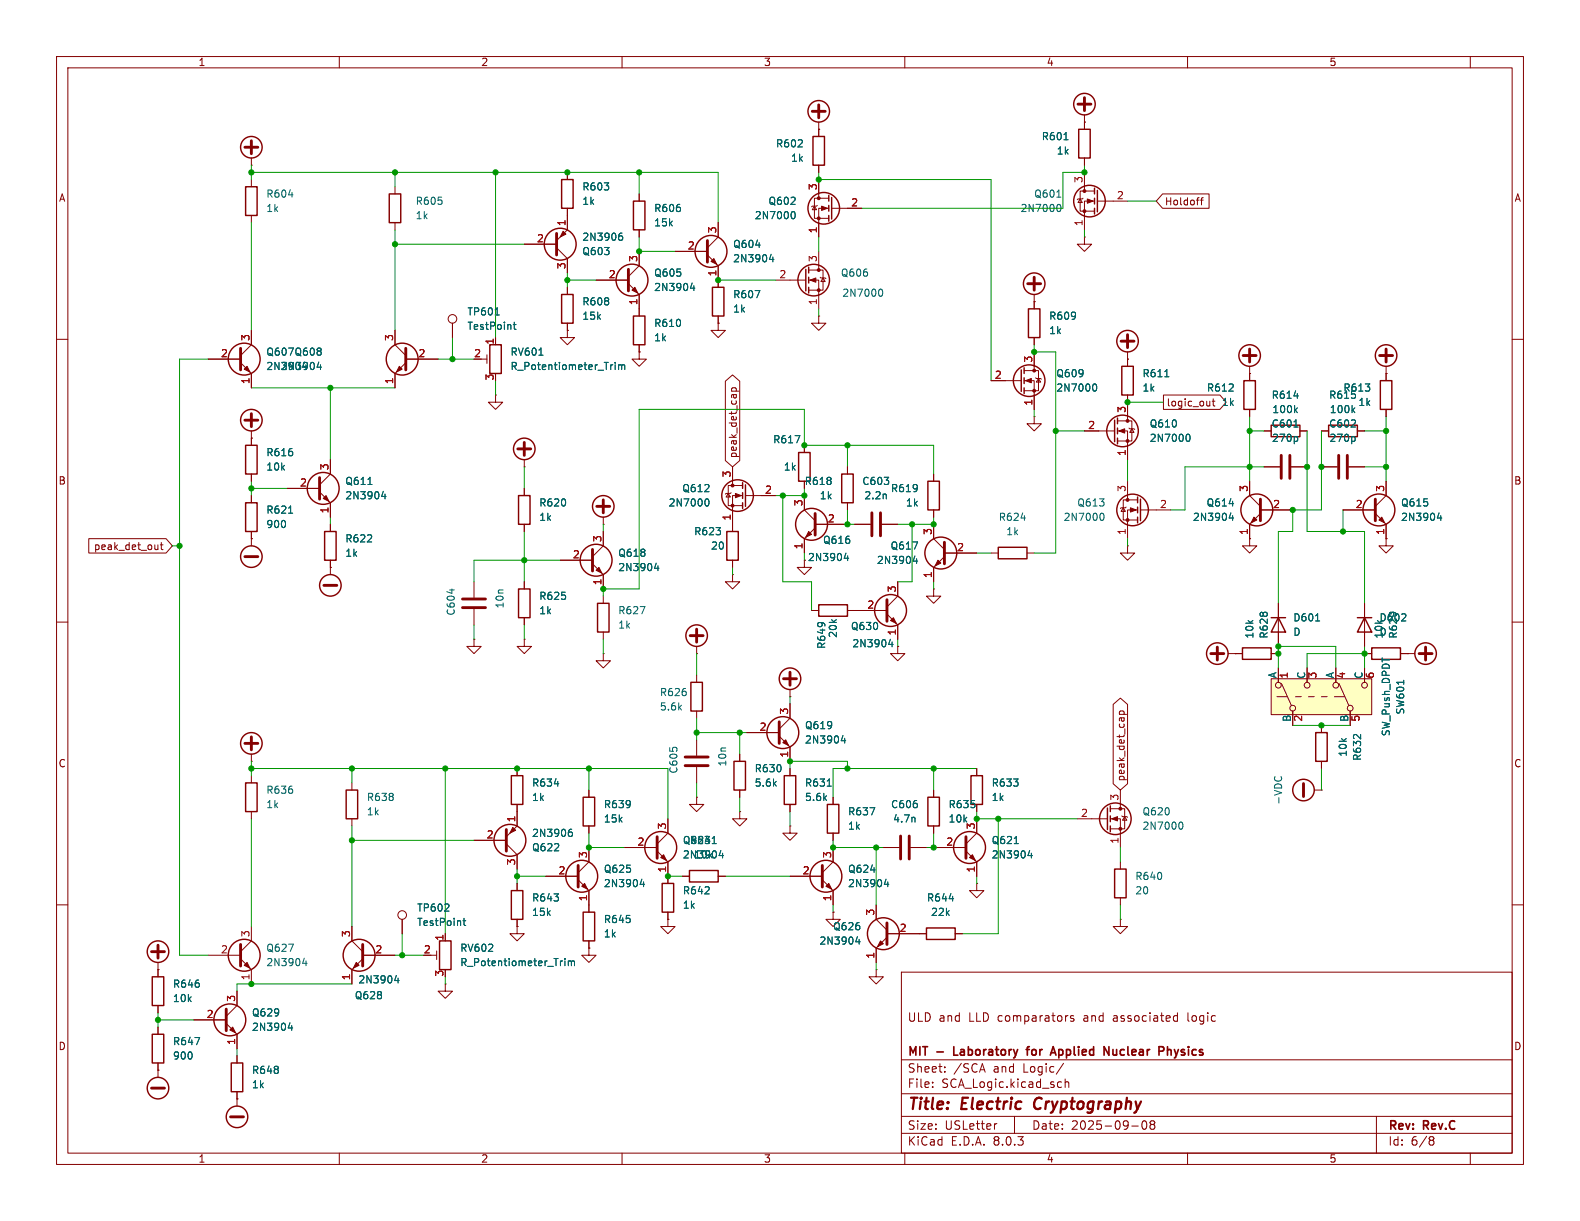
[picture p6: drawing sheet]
<svg xmlns="http://www.w3.org/2000/svg" width="279mm" height="216mm" viewBox="0 0 279 216" stroke-linecap="round" stroke-linejoin="round" font-family="sans-serif">
<g fill="none" stroke="#840000" stroke-width=".18">
<path d="M10 10h259.4v195.9h-259.4zM12 12h255.4v191.9h-255.4zM60 10v2M110 10v2M160 10v2M210 10v2M260 10v2M44.4 29.2h.1M44.4 27.9v1.3M44.4 31.8v1.2M44.4 38.1v1.3M69.8 33v1.3"/>
<path d="M69.8 39.4v1.2M144 36.4l.4 .7h-.8zM144.5 36.3l-.1 .1h-.8l-.1 .2M144.8 22.9h.1M144.8 21.6v2.5M144.8 29.2v1.3M144.8 31.8v3.3M146.6 36.8h-1.8v5.1M146.6 35.1h-2.6v3.5h2.6M147.1 36.8h5.3M191 35.2l.4 .6h-.8zM191.5 35.1l-.1 .1h-.8l-.1 .1"/>
<path d="M191.8 21.6h.1M191.8 20.3v2.6M191.8 27.9v1.3M191.8 30.5v3.3M193.5 35.6h-1.7v5M193.5 33.8h-2.5v3.5h2.5M194.1 35.6h5.3M10 60h2M44.4 58.4v2.6l-1.9 1.9M69.8 58.4v2.6l2 1.9M137.2 49.5h5.3M143 49.5h1.8v5.1"/>
<path d="M143 47.8h2.5v3.5h-2.5M144.8 44.5v3.3M145 49l.2 .1h.7l.1 .2M145.5 49.1l.4 .7h-.7zM182.9 53.3h.1M182.9 52.1v2.5M182.9 59.7v1.3M191.8 41.9v1.3h-1.3l1.3 1.3 1.2-1.3h-1.2M191.8 41.9h.1M267.4 60h2M36.8 63.5h5.7M42.5 64.1l1.9 1.9v2.6"/>
<path d="M44.4 77.5h.1M44.4 76.2v2.5M71.8 64.1l-2 1.9v2.6M71.8 63.5h5.7M113 62.2v1.3h1.3l-1.3 1.3-1.2-1.3h1.2M113 62.2h.1M142.2 78.7v1.3M175.3 67.3h5.3M181.1 67.3h1.8v5.1M181.1 65.5h2.5v3.6h-2.5M182.9 73.7v1.2h1.2l-1.2 1.3-1.3-1.3h1.3M182.9 73.7h.1"/>
<path d="M182.9 62.2v3.3M183.1 66.8l.2 .1h.7l.1 .2M183.6 66.9l.4 .7h-.7zM191.8 76.2h5.3M197.6 76.2h1.8v5.1M197.6 74.4h2.6v3.6h-2.6M199.4 63.5h.1M199.4 62.2v2.6M199.4 69.9v4.5M199.6 75.7l.2 .1h.7l.2 .1M200.2 75.8l.3 .7h-.7zM221 66h.1"/>
<path d="M221 64.8v2.5M221 72.4v1.3M223.5 76.2h1.3M229.9 76.2h1.2M233.7 76.2h1.2M240 76.2h1.3M245.1 66h.1M245.1 64.8v2.5M245.1 72.4v1.3M44.4 83.8v1.3M44.4 87.6v1.3M44.4 94v1.3"/>
<path d="M50.8 86.4h5.7M56.5 87l1.9 1.9v2.5M58.4 81.3v2.5l-1.9 1.9M92.7 86.4v1.2M92.7 92.7v1.3M99.1 99.1h5.7M104.8 99.7l1.9 1.9v2.5M106.7 92.7h.1M106.7 91.4v1.3M106.7 94v2.5l-1.9 1.9M128.8 87.2l.4 .7h-.8zM129.3 87.1l-.1 .1h-.8l-.1 .2"/>
<path d="M129.5 82.6v3.3M129.5 99.1v1.2M131.3 87.6h-1.8v6.4M131.3 85.9h-2.5v3.5h2.5M131.8 87.6h5.4M142.2 99.1v1.2h-1.2l1.2 1.3 1.3-1.3h-1.3M142.2 87.6v2.6l1.9 1.9M144.1 93.3l-1.9 2v2.5M144.1 92.7h5.8M149.9 82.6v1.2M149.9 88.9v1.3M151.1 92.7h2.8"/>
<path d="M156 92.7h2.7M165.1 83.8v1.3M165.1 90.2v1.2M165.1 92.7v2.6l1.9 1.9M167 98.4l-1.9 1.9v2.6M167 97.8h5.7M175.3 97.8h1.2M181.6 97.8h1.3M198.6 89.8l.4 .6h-.8zM199.1 89.7l-.1 .1h-.8l-.1 .1M199.4 96.5v1.3h1.3l-1.3 1.3-1.3-1.3h1.3M199.4 96.5h.1"/>
<path d="M199.4 85.1v3.3M201.2 90.2h-1.8v5.1M201.2 88.4h-2.6v3.5h2.6M201.7 90.2h5.3M221 95.3v1.2h1.2l-1.2 1.3-1.3-1.3h1.3M221 95.3h.1M221 85.1v2.5l1.9 1.9M222.9 90.8l-1.9 1.9v2.6M222.9 90.2h5.7M223.5 82.6h2.8M228.3 82.6h2.8M233.7 82.6h2.8"/>
<path d="M237.5 90.2h5.7M238.5 82.6h2.8M243.2 90.8l1.9 1.9v2.6M245.1 95.3v1.2h1.3l-1.3 1.3-1.3-1.3h1.3M245.1 95.3h.1M245.1 85.1v2.5l-1.9 1.9M10 110h2M92.7 113v1.3h1.3l-1.3 1.3-1.3-1.3h1.3M92.7 113h.1M92.7 102.9v1.2M92.7 109.2v1.3M106.7 115.6v1.2h1.2l-1.2 1.3-1.3-1.3h1.3"/>
<path d="M106.7 115.6h.1M106.7 105.4v1.3M106.7 111.8v1.2M123.2 115.6h.1M123.2 114.3v1.3M123.2 119.4v1.3M129.5 101.6v1.3h-1.2l1.2 1.2 1.3-1.2h-1.3M129.5 101.6h.1M143.5 108h1.3M149.9 108h6.9M156.8 108.6l1.9 1.9v2.5M158.7 114.3v1.3h-1.2l1.2 1.2 1.3-1.2h-1.3"/>
<path d="M158.7 114.3h.1M158.7 102.9v2.5l-1.9 1.9M165.1 104.1v1.3h-1.3l1.3 1.3 1.3-1.3h-1.3M165.1 104.1h.1M241.3 106.7v7.6M241.3 115.6h1.3M247.6 115.6h2.6M248.9 115.6h.1M267.4 110h2M91.4 135.9v1.3M104.1 139.7v1.3M123.2 125.7v1.3"/>
<path d="M123.2 130.8v2.8M123.2 135.6v2.8M132.1 129.5h5.7M137.8 130.2l1.9 1.9v2.5M139.7 123.2h.1M139.7 121.9v1.3M139.7 124.5v2.5l-1.9 1.9M165.1 139.7v1.3M172.7 135.9v1.3M198.1 139.7v3.3M232.4 139.7h1.3M233.7 139.7h.1"/>
<path d="M233.7 128.3v1.2M233.7 134.6v1.3M10 160h2M83.8 148.6h5.7M89.5 149.2l1.9 1.9v2.6M91.4 142.2v3.9l-1.9 1.9M104.1 146.1v1.2M110.5 149.9h5.7M116.2 150.5l1.9 1.9v3.8M118.1 144.8v2.5l-1.9 1.9M120.6 154.9h1.3M123.2 141v1.2h1.3l-1.3 1.3-1.3-1.3h1.3"/>
<path d="M123.2 141h.1M127 154.9h1.3M139.7 154.9h5.7M145.4 155.6l1.9 1.9v2.5M147.3 149.9v2.5l-1.9 1.9M147.3 141v1.2M147.3 147.3v1.3M156.2 149.9h2.8M161 149.9h2.8M165.1 146.1v1.2M165.1 149.9h5.7M170.8 150.5l1.9 1.9v2.5"/>
<path d="M172.7 156.2v1.3h1.3l-1.3 1.3-1.3-1.3h1.3M172.7 156.2h.1M172.7 144.8v2.5l-1.9 1.9M172.7 142.2v1.3M190.5 144.8h5.3M196.3 144.8h1.8v5.1M196.3 143h2.6v3.6h-2.6M198.1 152.4v1.3M198.1 158.8v1.2M198.4 144.3l.1 .1h.8l.1 .1M198.9 144.4l.4 .6h-.8zM267.4 160h2"/>
<path d="M27.9 171.5h.1M27.9 170.2v2.5M27.9 177.8v1.3M36.8 168.9h5.7M41.9 175.3v2.5l-1.9 1.9M42.5 169.5l1.9 2v2.5M44.4 163.8v2.6l-1.9 1.9M62.2 163.8v2.6l1.9 1.9M64.1 169.5l-1.9 2v2.5M64.1 168.9h5.7M78.7 174v1.3h-1.2l1.2 1.2 1.3-1.2h-1.3M78.7 174h.1"/>
<path d="M118.1 161.3v1.3M147.3 161.3v1.3h1.3l-1.3 1.2-1.3-1.2h1.3M147.3 161.3h.1M154.9 171.5v1.2h-1.2l1.2 1.3 1.3-1.3h-1.3M154.9 171.5h.1M154.9 160v2.6l1.9 1.9M156.8 165.7l-1.9 1.9v2.6M156.8 165.1h7M159.4 171.9h108v32h-108zM168.9 165.1h1.3M188.7 179.6h.2M189.9 179.7l-.4-.1-.2 .2 .1 .2 .5 .2v.3h-.6"/>
<path d="M198.1 162.6v1.2h-1.3l1.3 1.3 1.3-1.3h-1.3M198.1 162.6h.1M207.8 179.6l.4 .1M208.2 179.1v1.5M27.9 189.2h.1M27.9 181.6v1.3M27.9 188v2.5M34.3 180.3h5.7M40 181l1.9 1.9v2.5M41.9 194.3h.1M41.9 186.7v1.3M41.9 193v2.6"/>
<path d="M159.4 197.4h108M159.4 193.4h108M159.4 187.4h108M164.9 192.1v.2M164.9 191.4v.1M167.1 189.4v.2M167.1 188.7v.1M173.7 188.1l.5 1.5M176.3 198.7l-.3 .1M179.4 197.4v3M187.3 191.3l.4 .1M187.7 192.2l-.4 .1"/>
<path d="M188.1 188l-1.3 1.9M188.4 191.4l.2-.1 .3 .1 .1 .9M188.4 190.8v1.5M200.1 199.1h1.2M202.1 198.3a.81 .81 0 0 0 .3 1.4l.2-.2 .2-.4-.2-.8M203.6 198.8l-.2 .3v.3l.2 .3 .5-.1 .1-.2-.1-.4-.2-.2M203.6 198.8l-.2-.3 .2-.3 .5 .1 .1 .2-.3 .3M203.6 198.8h.3M208.2 180.5l-.4 .1M243.4 197.4v6.5M60 203.9v2M110 203.9v2"/>
<path d="M159.4 200.4h108M160 203.9v2M210 203.9v2M253 201h.3l.3 .3-.3 .3M253 201.6h.3M253.3 201.6l.2 .2 .1 .4-.3 .3h-.3M260 203.9v2"/>
</g>
<path d="M183.2 194.4a1.27 1.27 0 0 0-.1 1.6" fill="none" stroke="#840000" stroke-width=".4"/>
<path d="M168.7 185.1v1.5h.7M181.5 185.6h.5M182 185.1l-.3 .2v1.3M185.9 186.1h.7M186.2 185.1l.5 1.5M195.2 185.1l.9 1.5v-1.5M196.8 185.6v.8l.1 .1 .3 .1M206.5 185.7l.2-.1h.3l.1 1M206.5 185.1v1.5" fill="none" stroke="#840000" stroke-width=".3"/>
<g fill="none" stroke="#840000" stroke-width=".25">
<path d="M43.4 33h2.1v5.1h-2.1zM68.8 34.3h2.1v5.1h-2.1zM143.8 24.1h2v5.1h-2zM146.6 34.5v1.1M146.6 36.3v1M146.6 38.1v1M147.1 34.9v3.8M190.8 22.9h2v5h-2zM193.5 33.3v1M193.5 35.1v1M193.5 36.8v1M194.1 33.7v3.8"/>
<path d="M142.5 47.6v3.8M143 47.2v1.1M143 49v1M143 50.8v1M181.9 54.6h2v5.1h-2zM43.4 78.7h2.1v5.1h-2.1zM180.6 65.4v3.8M181.1 65v1M181.1 66.8v1M181.1 68.6v1M197.1 74.3v3.8M197.6 73.9v1"/>
<path d="M197.6 75.7v1M197.6 77.5v1M198.4 64.8h2v5.1h-2zM220 67.3h2v5.1h-2zM224.8 75.2h5.1v2h-5.1zM234.9 75.2h5.1v2h-5.1zM244.1 67.3h2v5.1h-2zM43.4 88.9h2.1v5.1h-2.1zM91.7 87.6h2v5.1h-2zM128.5 94h2.1v5.1h-2.1zM131.3 85.3v1.1M131.3 87.1v1"/>
<path d="M131.3 88.9v1M131.8 85.7v3.8M141.2 80h2.1v5.1h-2.1zM148.8 83.8h2.1v5.1h-2.1zM164.1 85.1h2v5.1h-2zM176.5 96.8h5.1v2h-5.1zM201.2 87.9v1M201.2 89.7v1M201.2 91.4v1.1M201.7 88.3v3.8M91.7 104.1h2v5.1h-2zM105.7 106.7h2v5.1h-2z"/>
<path d="M144.8 106.9h5.1v2.1h-5.1zM240 109.2h2.6M241.3 109.2l1.3 2.6h-2.6zM242.6 114.6h5v2h-5zM90.4 137.2h2.1v5h-2.1zM122.2 120.7h2v5h-2zM171.7 137.2h2v5h-2zM232.7 129.5h2v5.1h-2zM103.1 141h2.1v5.1h-2.1zM117.1 156.2h2v5.1h-2zM121.9 153.9h5.1v2.1h-5.1zM146.3 142.2h2v5.1h-2z"/>
<path d="M164.1 141h2v5.1h-2zM195.8 142.9v3.8M196.3 142.5v1M196.3 144.3v1M196.3 146.1v1M197.1 153.7h2v5.1h-2zM26.9 172.7h2.1v5.1h-2.1zM163.8 164.1h5.1v2h-5.1zM26.9 182.9h2.1v5.1h-2.1zM40.9 188h2v5h-2z"/>
<circle cx="144.8" cy="19.7" r="1.9"/>
<circle cx="191.8" cy="18.4" r="1.9"/>
<circle cx="44.4" cy="26" r="1.9"/>
<circle cx="145.7" cy="36.8" r="2.79"/>
<circle cx="192.7" cy="35.6" r="2.79"/>
<circle cx="143.9" cy="49.5" r="2.79"/>
<circle cx="182.9" cy="50.2" r="1.9"/>
<circle cx="43.2" cy="63.5" r="2.82"/>
<circle cx="44.4" cy="74.3" r="1.9"/>
<circle cx="71.1" cy="63.5" r="2.82"/>
<circle cx="182" cy="67.3" r="2.79"/>
<circle cx="198.5" cy="76.2" r="2.79"/>
<circle cx="199.4" cy="60.3" r="1.9"/>
<circle cx="221" cy="62.9" r="1.9"/>
<circle cx="245.1" cy="62.9" r="1.9"/>
<circle cx="57.1" cy="86.4" r="2.82"/>
<circle cx="105.4" cy="99.1" r="2.82"/>
<circle cx="106.7" cy="89.5" r="1.9"/>
<circle cx="130.4" cy="87.6" r="2.79"/>
<circle cx="143.5" cy="92.7" r="2.82"/>
<circle cx="166.4" cy="97.8" r="2.82"/>
<circle cx="200.3" cy="90.2" r="2.79"/>
<circle cx="222.2" cy="90.2" r="2.82"/>
<circle cx="243.8" cy="90.2" r="2.82"/>
<circle cx="123.2" cy="112.4" r="1.9"/>
<circle cx="157.5" cy="107.9" r="2.82"/>
<circle cx="252.1" cy="115.6" r="1.9"/>
<circle cx="138.4" cy="129.5" r="2.82"/>
<circle cx="139.7" cy="120" r="1.9"/>
<circle cx="230.5" cy="139.7" r="1.9"/>
<circle cx="90.2" cy="148.6" r="2.82"/>
<circle cx="116.8" cy="149.9" r="2.82"/>
<circle cx="146" cy="154.9" r="2.82"/>
<circle cx="171.4" cy="149.9" r="2.82"/>
<circle cx="197.2" cy="144.8" r="2.79"/>
<circle cx="27.9" cy="168.3" r="1.9"/>
<circle cx="43.2" cy="168.9" r="2.82"/>
<circle cx="63.5" cy="168.9" r="2.82"/>
<circle cx="156.2" cy="165.1" r="2.82"/>
<circle cx="27.9" cy="192.4" r="1.9"/>
<circle cx="40.6" cy="180.3" r="2.82"/>
<circle cx="41.9" cy="197.5" r="1.9"/>
</g>
<g fill="none" stroke="#840000" stroke-width=".51">
<path d="M143.6 19.7h2.3M144.8 18.5v2.3M190.6 18.4h2.3M191.8 17.3v2.3M43.3 26h2.3M44.4 24.9v2.3M181.7 50.2h2.3M182.9 49v2.3M199.4 59.2v2.3M42.5 61.6v3.8M43.3 74.3h2.3M44.4 73.2v2.2"/>
<path d="M71.8 61.6v3.8M198.2 60.3h2.3M219.8 62.9h2.3M221 61.7v2.3M244 62.9h2.3M245.1 61.7v2.3M56.5 84.5v3.8M104.8 97.2v3.8M105.5 89.5h2.3M106.7 88.4v2.3M144.1 90.8v3.8M154.2 90.7v4"/>
<path d="M155.7 90.7v4M167 95.9v3.8M222.9 88.3v3.8M226.6 80.5v4.1M228.1 80.5v4.1M236.7 80.5v4.1M238.3 80.5v4.1M243.2 88.3v3.8M122 112.4h2.3M123.2 111.3v2.2M139.7 118.9v2.3M156.8 106v3.9"/>
<path d="M251 115.6h2.2M252.1 114.4v2.3M121.2 135.4h4M121.2 133.9h4M137.8 127.6v3.8M138.6 120h2.2M230.5 138.6v2.2M89.5 146.7v3.8M116.2 148v3.8M145.4 153v3.8M159.3 147.8v4.1M160.8 147.8v4.1"/>
<path d="M170.8 148v3.8M26.8 168.3h2.3M27.9 167.1v2.3M40 178.4v3.8M42.5 167v3.8M64.1 167v3.8M156.8 163.2v3.8M26.8 192.4h2.3M40.8 197.5h2.3"/>
</g>
<g fill="none" stroke="#006464" stroke-width=".18">
<path d="M51 34.4h.8M140.1 37.5l.1-.1a.68 .68 0 0 1 .4 .6 .68 .68 0 0 1-.4 .7l-.1-.1M186.9 34.9h.7M187.1 36.2l.1-.1a.68 .68 0 0 1 .4 .7 .68 .68 0 0 1-.4 .6l-.1-.1M188.2 24.7h.7M155.5 51.2l.2-.1a.68 .68 0 0 1 .4 .7 .68 .68 0 0 1-.4 .6l-.2-.1M56.4 64l-.3 .9h.8M56.7 64.5v.8M140.6 77h.8l-.5 1.3M193.4 67.9h.1a.68 .68 0 0 1 .5 .6 .68 .68 0 0 1-.5 .7l-.1-.1M206 66.6h.7M209.9 76.8h.1a.68 .68 0 0 1 .5 .6 .68 .68 0 0 1-.5 .6h-.1"/>
<path d="M228.8 70h.8M228.8 75.5h.7M229.1 72.5l.3 .5M229.2 77.2l.3 .2v.4l-.3 .2M229.4 72.1l-.5 .5M239.2 72.5l.4 .5M239.4 77.2l.2 .2v.4l-.2 .2M239.6 72.1l-.5 .5M51 90.7h.8M65.1 85.7h.7M67.8 86.9l-.3 .9h.8M68.1 87.4v.8"/>
<path d="M116 99.6l-.3 .9h.8M124.8 88.3l.2-.1a.68 .68 0 0 1 .4 .6 .68 .68 0 0 1-.4 .7l-.2-.1M149.6 97.8l-.3 .9h.8M149.9 98.3v.8M156.7 87.4v.8M161.8 98.3l-.3 .9h.8M162.1 98.8v.8M180.6 91.6h.7M194.7 90.8l.1-.1a.68 .68 0 0 1 .4 .7 .68 .68 0 0 1-.4 .6h-.1M217.7 90.7l-.3 .9h.7M218 91.2v.8M254.5 90.7l-.3 .9h.8"/>
<path d="M254.8 91.2v.8M113.2 107.3h.8l-.5 1.2M116.3 100.1v.8M157.4 113l-.3 .9h.8M157.7 113.5v.9M98 138.6h.8M149.1 130.1l-.3 .9h.7M149.4 130.5v.9M225.5 137.3l-.1 .3M226.5 137.3l.1 .3M100.6 147.2l.4-.1 .2 .3-.1 .4h-.5M101.1 146.6l-.4 .2"/>
<path d="M125.9 149.2h.8M127.5 150.4l-.3 .9h.8M127.8 150.9v.8M153.8 142.8h.9l-.6 1.3M156.7 155.5l-.3 .9h.8M157 155.9v.9M161.7 144.6l.1 .8M167.9 158.9h.7M179.4 149.2h.7M182.1 150.4l-.3 .9h.8M182.4 150.9v.8M208.6 145.4h.2a.68 .68 0 0 1 .4 .6 .68 .68 0 0 1-.4 .6h-.2"/>
<path d="M53.8 169.4l-.3 .9h.8M54.1 169.9v.9M70.1 172.5l-.3 .9h.8M70.4 173v.8M151.6 165.6l-.3 .9h.8M151.9 166.1v.8M34.5 183.5h.8l-.5 1.2M51.3 180.9l-.3 .9h.8M51.6 181.3v.9"/>
</g>
<g fill="#840000" stroke="#840000" stroke-width=".18">
<path d="M197.9 76.2l1-.4v.8z"/>
<path d="M192.3 35.2l1 .4-1 .3z"/>
<path d="M221.7 91.4l.5 .5-1 .6z"/>
<path d="M105.4 100.8l.5-.5 .5 1z"/>
<path d="M243.8 91.9l.5-.5 .6 1.1z"/>
<path d="M130 87.2l1.1 .4-1.1 .4z"/>
<path d="M157.5 109.7l.5-.5 .5 1z"/>
<path d="M63 170.2l.5 .5-1 .5z"/>
<path d="M43.2 170.7l.5-.5 .5 1z"/>
<path d="M181.4 67.3l1-.4v.8z"/>
<path d="M165.9 99.1l.5 .5-1 .5z"/>
<path d="M199.9 89.8l1 .4-1 .4z"/>
<path d="M138.4 131.3l.5-.5 .5 1z"/>
<path d="M40.6 182.1l.5-.5 .6 1z"/>
<path d="M146 156.7l.6-.5 .5 1z"/>
<path d="M155.7 166.4l.5 .5-1 .5z"/>
<path d="M43.2 65.3l.5-.5 .5 1z"/>
<path d="M171.4 151.6l.6-.5 .5 1z"/>
<path d="M70.6 64.8l.5 .5-1 .5z"/>
<path d="M196.6 144.8l1-.4v.8z"/>
<path d="M143.3 49.5l1-.4v.8z"/>
<path d="M57.1 88.1l.6-.5 .5 1z"/>
<path d="M143 94l.5 .5-1 .5z"/>
<path d="M145.3 36.4l1 .4-1 .4z"/>
<path d="M90.7 146.3l.5 .5-1 .5z"/>
<path d="M116.8 151.6l.5-.5 .6 1z"/>
<circle cx="199.4" cy="78" r=".25"/>
<circle cx="199.4" cy="74.4" r=".25"/>
<circle cx="191.8" cy="37.3" r=".25"/>
<circle cx="191.8" cy="33.8" r=".25"/>
<circle cx="129.5" cy="89.4" r=".25"/>
<circle cx="129.5" cy="85.9" r=".25"/>
<circle cx="182.9" cy="69.1" r=".25"/>
<circle cx="182.9" cy="65.5" r=".25"/>
<circle cx="199.4" cy="91.9" r=".25"/>
<circle cx="199.4" cy="88.4" r=".25"/>
<circle cx="198.1" cy="146.6" r=".25"/>
<circle cx="198.1" cy="143" r=".25"/>
<circle cx="144.8" cy="51.3" r=".25"/>
<circle cx="144.8" cy="47.8" r=".25"/>
<circle cx="144.8" cy="38.6" r=".25"/>
<circle cx="144.8" cy="35.1" r=".25"/>
</g>
<path d="M224.8 120h17.8v6.4h-17.8z" fill="#ffffc2"/>
<g fill="none" stroke="#840000" stroke-width=".18">
<path d="M100.3 36.8v3.8l-1.9 1.9M100.3 30.5v1.3M113 34.3v1.3M127 39.4v2.5l-1.9 1.9M144.8 22.9h.1M144.8 22.9v1.2M144.8 29.2v1.3M144.8 31.8v2.5M144.8 39.4v2.5M149.9 36.8h2.5M191.8 21.6h.1M191.8 21.6v1.3"/>
<path d="M191.8 27.9v1.3M205.6 34.3h8.2v2.5h-8.2l-1.1-1.2zM212.3 35.4h.5M212.8 35l-.3 .1v1.1M44.4 58.4v2.6M69.8 58.4v2.6M80 57.2v2.5M87.6 59.7v1.3M92.7 43.2h5.7M98.4 43.8l1.9 1.9v2.6M100.3 58.4v1.3h1.3l-1.3 1.3-1.2-1.3h1.2M100.3 58.4h.1"/>
<path d="M100.3 50.8v1.3M100.3 57.2v1.2M105.4 49.5h5.7M111.1 50.2l1.9 1.9v3.8M113 40.6v1.3M113 44.5v2.5l-1.9 1.9M119.4 44.5h5.7M125.1 45.1l1.9 1.9v3.8M127 57.2v1.2h1.3l-1.3 1.3-1.3-1.3h1.3M127 57.2h.1M127 55.9v1.3M144.8 55.9v1.3h-1.3l1.3 1.2 1.2-1.2h-1.2"/>
<path d="M144.8 55.9h.1M182.9 53.3h.1M182.9 53.3v1.3M182.9 59.7v1.3M36.8 63.5h5.7M44.4 77.5h.1M44.4 66v2.6M44.4 77.5v1.2M69.8 66v2.6M71.8 63.5h5.7M85.1 63.5h1M86.1 62.7v1.6"/>
<path d="M87.6 69.9v1.2h1.3l-1.3 1.3-1.2-1.3h1.2M87.6 69.9h.1M113 62.2h.1M113 61v1.2M128.3 67.4l1.2-1.1 1.3 1.1v14l-1.3 1.2-1.2-1.2zM129.4 69.2h1.2M129.4 69.2v-.4l.2-.2 .5 .1v.5M142.2 78.7v1.3M175.3 67.3h2.5M182.9 62.2v2.6M182.9 69.9v2.5M191.8 76.2h2.5"/>
<path d="M199.4 63.5h.1M199.4 63.5v1.3M199.4 69.9v3.8M199.4 78.7v2.6M205.7 69.8h10l1.1 1.3-1.1 1.3h-10zM213.9 70.9v.9M213.9 71.7h.1M214.4 70.9h.4M214.5 70.5v1.1l.3 .2M221 66h.1M221 66v1.3M221 72.4v1.3"/>
<path d="M223.5 76.2h1.3M229.9 76.2h1.2M233.7 76.2h1.2M240 76.2h1.3M245.1 66h.1M245.1 66v1.3M245.1 72.4v1.3M15.7 95.2h13.7l1.1 1.3-1.1 1.3h-13.7zM27.9 96.3v.9M27.9 97.1l-.2 .1M28.3 96.3h.5M28.5 95.9v1.1l.3 .2"/>
<path d="M44.4 95.3h.1M44.4 83.8v1.3M44.4 87.6v1.3M44.4 94v2.5M50.8 86.4h5.7M58.4 81.3v2.5M58.4 88.9v2.5M58.4 92.7v1.3M58.4 99.1v2.5M92.7 82.6h.1M92.7 81.3v1.3M92.7 86.4v1.2"/>
<path d="M92.7 92.7v1.3M99.1 99.1h5.7M106.7 94v2.5M129.5 82.6v2.5M129.5 90.2v3.8M129.5 99.1v1.2M134.6 87.6h2.6M142.2 87.6v2.6M142.2 95.3v2.5M144.1 92.7h5.8M149.9 82.6v1.2M149.9 88.9v1.3"/>
<path d="M151.1 92.7h2.8M156 92.7h2.7M165.1 83.8v1.3M165.1 90.2v1.2M165.1 92.7v2.6M167 97.8h5.7M221 95.3h.1M221 85.1v2.5M221 92.7v2.6M222.9 90.2h5.7M223.5 82.6h2.8M228.3 82.6h2.8"/>
<path d="M233.7 82.6h2.8M237.5 90.2h5.7M238.5 82.6h2.8M245.1 95.3h.1M245.1 85.1v2.5M245.1 92.7v2.6M58.4 100.3h.1M83.8 113v1.3h1.3l-1.3 1.3-1.3-1.3h1.3M83.8 113h.1M83.8 102.9v2.8M83.8 107.7v2.8M92.7 102.9v1.2"/>
<path d="M92.7 109.2v1.3M106.7 101.6v2.5M143.5 108h1.3M149.9 108h6.9M158.7 114.3h.1M158.7 102.9v2.5M158.7 110.5v2.5M165.1 100.3v2.6M217.2 115.6h2.5M218.4 115.6h.1M224.8 115.6h1.3M226.1 106.7v7.6"/>
<path d="M226.1 118.1v2.6M231.1 118.1v2.6M236.2 118.1v2.6M241.3 106.7v2.5M241.3 111.8v2.5M241.3 118.1v2.6M241.3 115.6h1.3M247.6 115.6h1.3M248.9 115.6h.1M44.4 134.6h.1M44.4 133.4v1.2M44.4 137.2v1.2"/>
<path d="M62.2 138.4v1.3M91.4 135.9v1.3M104.1 139.7v1.3M130.8 133.4v1.2M130.8 139.7v1.3M132.1 129.5h5.7M139.7 124.5v2.5M139.7 132.1v2.5M139.7 135.9v1.3M165.1 139.7v1.3M172.7 135.9v1.3M196.8 124.6l1.3-1.2 1.3 1.2v14l-1.3 1.1-1.3-1.1z"/>
<path d="M197.9 126.3h1.3M198 126.3l-.1-.3 .3-.3 .5 .1v.5M224.8 120h17.8v6.4h-17.8zM225.8 123.2h1.8M226.6 120.9l1.7 3.8M228.6 125.7v2.6M229.1 123.2h1M231.4 123.2h1M233.7 123.2h1M233.7 128.3v1.2M233.7 134.6v1.3M236 123.2h1.7"/>
<path d="M236.8 120.9l1.7 3.8M238.8 125.7v2.6M44.4 143.5v1.3M62.2 144.8v1.3M83.8 148.6h5.7M91.4 142.2v3.9M91.4 151.1v2.6M91.4 156.2v1.3M96.5 154.9h5.7M102.2 155.6l1.9 1.9v3.8M104.1 146.1v1.2M104.1 149.9v2.5l-1.9 1.9"/>
<path d="M110.5 149.9h5.7M118.1 144.8v2.5M118.1 152.4v3.8M120.6 154.9h1.3M127 154.9h1.3M130.8 143.5v1.3h1.3l-1.3 1.3-1.3-1.3h1.3M130.8 143.5h.1M139.7 146.1v1.2h1.3l-1.3 1.3-1.3-1.3h1.3M139.7 146.1h.1M139.7 142.2v1.3M139.7 154.9h5.7M147.3 141v1.2"/>
<path d="M147.3 147.3v1.3M147.3 149.9v2.5M147.3 157.5v2.5M156.2 149.9h2.8M161 149.9h2.8M165.1 149.9h5.7M165.1 146.1v1.2M172.7 142.2v1.3M172.7 144.8v2.5M172.7 152.4v2.5M27.9 171.5h.1M27.9 171.5v1.2"/>
<path d="M27.9 177.8v1.3M41.9 175.3v2.5M62.2 163.8v2.6M62.2 171.5v2.5M64.1 168.9h5.7M71.1 162.6v2.5M76.2 168.9h1M77.2 168.1v1.6M78.7 165.1v1.3M91.4 163.8v1.3h1.3l-1.3 1.3-1.2-1.3h1.2M91.4 163.8h.1M91.4 162.6v1.2"/>
<path d="M104.1 167.6v1.3h1.3l-1.3 1.3-1.2-1.3h1.2M104.1 167.6h.1M104.1 166.4v1.2M118.1 162.6v1.2h1.3l-1.3 1.3-1.3-1.3h1.3M118.1 162.6h.1M118.1 161.3v1.3M147.3 161.3h.1M154.9 160v2.6M154.9 167.6v2.6M156.8 165.1h7M168.9 165.1h1.3M27.9 189.2h.1"/>
<path d="M27.9 181.6v1.3M27.9 188v1.2M34.3 180.3h5.7M41.9 194.3h.1M41.9 182.9v2.5M41.9 186.7v1.3M41.9 193v1.3"/>
<circle cx="80" cy="56.4" r=".76"/>
<circle cx="226.1" cy="121.2" r=".51"/>
<circle cx="228.6" cy="125.2" r=".51"/>
<circle cx="231.1" cy="121.2" r=".51"/>
<circle cx="236.2" cy="121.2" r=".51"/>
<circle cx="238.8" cy="125.2" r=".51"/>
<circle cx="241.3" cy="121.2" r=".51"/>
<circle cx="71.1" cy="161.8" r=".76"/>
</g>
<g fill="none" stroke="#006464" stroke-width=".18">
<path d="M140.1 37.5l.1-.1a.68 .68 0 0 1 .4 .6 .68 .68 0 0 1-.4 .7l-.1-.1M188.2 24.7h.7M87.6 55.7h.7M90.8 57.4h.4M90.9 57v1.1l.3 .1M109.5 41.8l.4-.1 .2 .2-.1 .5h-.5M110 41.2l-.4 .1M122.4 50l-.3 1h.8M122.7 50.5v.9M133.5 51.4h.9l-.6 1.2M136.4 45l-.3 .9h.7M136.7 45.5v.8"/>
<path d="M56.4 64l-.3 .9h.8M56.7 64.5v.8M95.3 62.8h.7M108.8 64.1v.1M108.8 64.5v.8M109.4 64.5v.8M109.4 64.6l.4-.1 .1 .2M109.9 64.7l.2-.2 .3 .1 .1 .7M109.9 64.7v.6M140.6 77h.8l-.5 1.3M193.4 67.9h.1a.68 .68 0 0 1 .5 .6 .68 .68 0 0 1-.5 .7l-.1-.1M206 66.6h.7"/>
<path d="M209.9 76.8h.1a.68 .68 0 0 1 .5 .6 .68 .68 0 0 1-.5 .6h-.1M228.8 75.5h.7M228.8 70h.8M229.1 72.5l.3 .5M229.2 77.2l.3 .2v.4l-.3 .2M229.4 72.1l-.5 .5M239.2 72.5l.4 .5M239.4 77.2l.2 .2v.4l-.2 .2M239.6 72.1l-.5 .5M51 90.7h.8M65.1 85.7h.7M67.8 86.9l-.3 .9h.8"/>
<path d="M68.1 87.4v.8M116 99.6l-.3 .9h.8M124.8 88.3l.2-.1a.68 .68 0 0 1 .4 .6 .68 .68 0 0 1-.4 .7l-.2-.1M149.6 97.8l-.3 .9h.8M149.9 98.3v.8M156.7 87.4v.8M161.8 98.3l-.3 .9h.8M162.1 98.8v.8M217.7 90.7l-.3 .9h.7M218 91.2v.8M254.5 90.7l-.3 .9h.8M254.8 91.2v.8"/>
<path d="M79.9 104.1v.8M116.3 100.1v.8M157.4 113l-.3 .9h.8M157.7 113.5v.9M232.6 109.8h.8M98 138.6h.8M146.3 139h.7M149.1 130.1l-.3 .9h.7M149.4 130.5v.9M248.2 120.3v.7M100.6 147.2l.4-.1 .2 .3-.1 .4h-.5M101.1 146.6l-.4 .2"/>
<path d="M113.5 155.5l-.3 .9h.8M113.8 155.9v.9M125.9 149.2h.8M127.5 150.4l-.3 .9h.8M127.8 150.9v.8M153.8 142.8h.9l-.6 1.3M156.7 155.5l-.3 .9h.8M157 155.9v.9M161.7 144.6l.1 .8M167.9 158.9h.7M179.4 149.2h.7M182.1 150.4l-.3 .9h.8"/>
<path d="M182.4 150.9v.8M70.1 172.5l-.3 .9h.8M70.4 173v.8M81.9 162.8h.5M82.1 162.4v1.1l.3 .1M99.9 169.5v.1M99.9 169.9v.9M100.5 169.9v.9M100.5 170l.4-.1 .1 .2M101 170.1l.2-.2 .3 .1 .1 .8M101 170.1v.7M151.6 165.6l-.3 .9h.8"/>
<path d="M151.9 166.1v.8M34.5 183.5h.8l-.5 1.2M51.3 180.9l-.3 .9h.8M51.6 181.3v.9"/>
</g>
<g fill="none" stroke="#840000" stroke-width=".25">
<path d="M99.3 31.8h2v5h-2zM112 35.6h2v5h-2zM99.3 52.1h2v5.1h-2zM112 55.9h2v5.1h-2zM126 50.8h2v5.1h-2zM86.6 61h2v5h-2zM57.4 94h2v5.1h-2zM219.7 114.6h5.1v2h-5.1zM224.8 109.2h2.5M226.1 109.2l1.2 2.6h-2.5zM43.4 138.4h2.1v5.1h-2.1zM61.2 139.7h2v5.1h-2z"/>
<path d="M129.8 134.6h2v5.1h-2zM138.7 137.2h2v5h-2zM90.4 157.5h2.1v5.1h-2.1zM77.7 166.4h2.1v5.1h-2.1zM103.1 161.3h2.1v5.1h-2.1z"/>
<circle cx="99.1" cy="43.2" r="2.82"/>
<circle cx="111.8" cy="49.5" r="2.82"/>
<circle cx="125.7" cy="44.4" r="2.82"/>
<circle cx="92.7" cy="79.4" r="1.9"/>
<circle cx="44.4" cy="98.4" r="1.9"/>
<circle cx="58.4" cy="103.5" r="1.9"/>
<circle cx="215.3" cy="115.6" r="1.9"/>
<circle cx="44.4" cy="131.4" r="1.9"/>
<circle cx="102.9" cy="154.9" r="2.82"/>
</g>
<g fill="none" stroke="#840000" stroke-width=".51">
<path d="M98.4 41.3v3.8M111.1 47.6v3.8M125.1 42.5v3.9M91.6 79.4h2.3M92.7 78.2v2.3M43.3 98.4h2.3M57.3 103.5h2.3M81.8 107.4h4.1M81.8 105.9h4.1M214.1 115.6h2.3M215.3 114.4v2.3M43.3 131.4h2.3"/>
<path d="M44.4 130.3v2.3M102.2 153v3.8"/>
</g>
<g fill="#840000" stroke="#840000" stroke-width=".18">
<path d="M102.9 156.7l.5-.5 .5 1z"/>
<path d="M99.6 40.9l.5 .5-1 .5z"/>
<path d="M125.7 46.2l.5-.5 .5 1z"/>
<path d="M111.8 51.3l.5-.5 .5 1z"/>
</g>
<g fill="none" stroke="#009600" stroke-width=".18">
<path d="M44.4 30.5h82.6v8.9M44.4 29.2v2.6M44.4 39.4v19M69.8 30.5v2.5M87.6 30.5v29.2M113 30.5v3.8M144.8 30.5v1.3h30.5v35.5M191.8 29.2v1.3h-3.8v6.3h-35.6M199.4 35.6h5.1M69.8 43.2h22.9M69.8 40.6v17.8M80 59.7v3.8"/>
<path d="M100.3 48.3v2.5M100.3 49.5h5.1M113 41.9v2.6h6.4M127 49.5h10.2M144.8 41.9v2.6M144.8 54.6v1.3M191.8 40.6v1.3M36.8 63.5h-5.1v105.4h5.1M44.4 68.6h25.4M58.4 68.6v12.7M77.5 63.5h6.3M87.6 67.3v2.6"/>
<path d="M149.9 78.7v3.9M182.9 61v1.2h3.8v35.6h-3.8M182.9 72.4v1.3M186.7 76.2h5.1M199.4 71.1h6.3M221 76.2h2.5M221 73.7v11.4M231.1 76.2v17.8h10.2v12.7M233.7 76.2v14h-5.1v3.8h-2.5v12.7M241.3 76.2h3.8M245.1 73.7v11.4M30.5 96.5h1.2"/>
<path d="M44.4 85.1v2.5M44.4 86.4h6.4M58.4 91.4v1.3M92.7 82.6v3.8M92.7 94v8.9M99.1 99.1h-15.3v3.8M106.7 92.7v1.3M138.4 87.6v15.3h5.1v5.1M142.2 86.4v1.2h-5M149.9 90.2v2.5h1.2M161.3 92.7v10.2h-2.6M165.1 83.8v-5.1h-22.9v-6.3h-29.2v31.7h-6.3v1.3"/>
<path d="M165.1 91.4v1.3h-6.4M172.7 97.8h2.6M199.4 81.3v3.8M199.4 95.3v1.2M223.5 82.6h-14v7.6h-2.5M237.5 90.2v3.8M241.3 82.6h3.8M83.8 110.5v2.5M92.7 110.5v2.5M106.7 113v2.6M123.2 115.6v3.8M129.5 100.3v1.3"/>
<path d="M158.7 113v1.3M165.1 102.9v1.2M226.1 118.1v-3.8h10.1v3.8M241.3 114.3v3.8M241.3 115.6h-10.2v2.5M44.4 135.9h73.7v8.9M44.4 134.6v2.6M62.2 135.9v2.5M78.7 135.9v29.2M104.1 135.9v3.8M123.2 127v3.8M123.2 138.4v2.6"/>
<path d="M123.2 129.5h8.9M130.8 129.5v3.9M139.7 123.2v1.3M139.7 135.9v-1.3h10.2v1.3M165.1 135.9v3.8M172.7 135.9h-25.4v5.1M228.6 128.3h10.2M233.7 135.9v3.8M44.4 144.8v19M62.2 148.6h21.6M62.2 146.1v17.7M91.4 153.7v2.5"/>
<path d="M91.4 154.9h5.1M104.1 147.3v2.6h6.4M118.1 154.9h2.5M128.3 154.9h11.4M130.8 141v2.5M139.7 143.5v2.6M147.3 148.6v1.3h8.9M154.9 149.9v10.1M165.1 147.3v2.6h-1.3M172.7 143.5v1.3h17.8M172.7 154.9v1.3M176.5 144.8v20.3h-6.3"/>
<path d="M198.1 149.9v2.5M27.9 179.1v2.5M62.2 174h-20.3v1.3M69.8 168.9h5.1M71.1 165.1v3.8M78.7 172.7v1.3M147.3 160v1.3M154.9 170.2v1.3M198.1 160v2.6M27.9 180.3h6.4M41.9 185.4v1.3"/>
</g>
<g fill="#009600" stroke="#009600" stroke-width=".18">
<circle cx="130.8" cy="129.5" r=".46"/>
<circle cx="106.7" cy="104.1" r=".46"/>
<circle cx="123.2" cy="129.5" r=".46"/>
<circle cx="92.7" cy="99.1" r=".46"/>
<circle cx="138.4" cy="87.6" r=".46"/>
<circle cx="44.4" cy="174" r=".46"/>
<circle cx="71.1" cy="168.9" r=".46"/>
<circle cx="62.2" cy="148.6" r=".46"/>
<circle cx="27.9" cy="180.3" r=".46"/>
<circle cx="44.4" cy="30.5" r=".46"/>
<circle cx="69.8" cy="43.2" r=".46"/>
<circle cx="58.4" cy="68.6" r=".46"/>
<circle cx="69.8" cy="30.5" r=".46"/>
<circle cx="91.4" cy="135.9" r=".46"/>
<circle cx="104.1" cy="135.9" r=".46"/>
<circle cx="104.1" cy="149.9" r=".46"/>
<circle cx="118.1" cy="154.9" r=".46"/>
<circle cx="91.4" cy="154.9" r=".46"/>
<circle cx="44.4" cy="135.9" r=".46"/>
<circle cx="62.2" cy="135.9" r=".46"/>
<circle cx="78.7" cy="135.9" r=".46"/>
<circle cx="44.4" cy="86.4" r=".46"/>
<circle cx="31.7" cy="96.5" r=".46"/>
<circle cx="100.3" cy="30.5" r=".46"/>
<circle cx="87.6" cy="30.5" r=".46"/>
<circle cx="80" cy="63.5" r=".46"/>
<circle cx="226.1" cy="115.6" r=".46"/>
<circle cx="226.1" cy="114.3" r=".46"/>
<circle cx="228.6" cy="90.2" r=".46"/>
<circle cx="233.7" cy="128.3" r=".46"/>
<circle cx="241.3" cy="115.6" r=".46"/>
<circle cx="142.2" cy="78.7" r=".46"/>
<circle cx="149.9" cy="78.7" r=".46"/>
<circle cx="144.8" cy="31.8" r=".46"/>
<circle cx="165.1" cy="92.7" r=".46"/>
<circle cx="161.3" cy="92.7" r=".46"/>
<circle cx="113" cy="44.5" r=".46"/>
<circle cx="100.3" cy="49.5" r=".46"/>
<circle cx="127" cy="49.5" r=".46"/>
<circle cx="113" cy="30.5" r=".46"/>
<circle cx="154.9" cy="149.9" r=".46"/>
<circle cx="165.1" cy="149.9" r=".46"/>
<circle cx="176.5" cy="144.8" r=".46"/>
<circle cx="172.7" cy="144.8" r=".46"/>
<circle cx="165.1" cy="135.9" r=".46"/>
<circle cx="149.9" cy="135.9" r=".46"/>
<circle cx="147.3" cy="149.9" r=".46"/>
<circle cx="139.7" cy="134.6" r=".46"/>
<circle cx="142.2" cy="87.6" r=".46"/>
<circle cx="186.7" cy="76.2" r=".46"/>
<circle cx="199.4" cy="71.1" r=".46"/>
<circle cx="149.9" cy="92.7" r=".46"/>
<circle cx="231.1" cy="82.6" r=".46"/>
<circle cx="245.1" cy="82.6" r=".46"/>
<circle cx="233.7" cy="82.6" r=".46"/>
<circle cx="237.5" cy="94" r=".46"/>
<circle cx="245.1" cy="76.2" r=".46"/>
<circle cx="221" cy="82.6" r=".46"/>
<circle cx="221" cy="76.2" r=".46"/>
<circle cx="182.9" cy="62.2" r=".46"/>
<circle cx="191.8" cy="30.5" r=".46"/>
</g>
<g font-size="2.8" fill="#840000">
<text x="160.4" y="196.8">Title:</text>
<text x="170.1" y="196.8">Electric</text>
<text x="183.7" y="196.8">Cryptography</text>
</g>
<g font-size="2.1" fill="#840000">
<text x="160.4" y="180.9">ULD and</text>
<text x="171.4" y="180.9">LLD comparators</text>
<text x="191.9" y="180.9">and</text>
<text x="197.3" y="180.9">associated</text>
<text x="210.6" y="180.9">logic</text>
<text x="160.4" y="189.9">Sheet:</text>
<text x="160.4" y="187.1">MIT</text>
<text x="165.7" y="187.1">-</text>
<text x="168.6" y="189.9">/SCA</text>
<text x="169.3" y="187.1">Laboratory</text>
<text x="175.7" y="189.9">and</text>
<text x="181.1" y="189.9">Logic/</text>
<text x="182.9" y="187.1">for</text>
<text x="187.8" y="187.1">Applied</text>
<text x="197.7" y="187.1">Nuclear</text>
<text x="208" y="187.1">Physics</text>
<text x="160.4" y="192.6">File:</text>
<text x="166.5" y="192.6">SCA_Logic.kicad_sch</text>
<text x="160.4" y="202.8">KiCad</text>
<text x="160.4" y="200">Size:</text>
<text x="167.1" y="200">USLetter</text>
<text x="168.1" y="202.8">E.D.A.</text>
<text x="175.7" y="202.8">8.0.3</text>
<text x="182.4" y="200">Date:</text>
<text x="189.4" y="200">2025-09-08</text>
<text x="245.4" y="200.2">Rev:</text>
<text x="245.4" y="202.8">Id:</text>
<text x="249.5" y="202.8">6/8</text>
<text x="251.8" y="200.2">Rev.C</text>
</g>
<g font-size="1.8" fill="#840000">
<text x="35" y="11.9">1</text>
<text x="85" y="11.9">2</text>
<text x="135" y="11.9">3</text>
<text x="185" y="11.9">4</text>
<text x="235" y="11.9">5</text>
<text x="10.3" y="35.9">A</text>
<text x="267.7" y="35.9">A</text>
<text x="205.9" y="36.5">Holdoff</text>
<text x="206.2" y="72.1">logic_out</text>
<text x="130.5" y="81.1" transform="rotate(-90 130.5 81.1)">peak_det_cap</text>
<text x="10.3" y="85.9">B</text>
<text x="267.7" y="85.9">B</text>
<text x="16.5" y="97.5">peak_det_out</text>
<text x="10.3" y="135.9">C</text>
<text x="267.7" y="135.9">C</text>
<text x="199.1" y="138.3" transform="rotate(-90 199.1 138.3)">peak_det_cap</text>
<text x="10.3" y="185.9">D</text>
<text x="267.7" y="185.9">D</text>
<text x="35" y="205.8">1</text>
<text x="85" y="205.8">2</text>
<text x="135" y="205.8">3</text>
<text x="185" y="205.8">4</text>
<text x="235" y="205.8">5</text>
</g>
<g font-size="1.8" fill="#006464">
<text x="137.1" y="26.3">R602</text>
<text x="139.8" y="28.8">1k</text>
<text x="184.1" y="25">R601</text>
<text x="186.8" y="27.5">1k</text>
<text x="47" y="35.2">R604</text>
<text x="102.9" y="33.9">R603</text>
<text x="182.8" y="35.2">Q601</text>
<text x="47" y="37.7">1k</text>
<text x="73.4" y="36.4">R605</text>
<text x="73.4" y="39">1k</text>
<text x="102.9" y="36.4">1k</text>
<text x="115.6" y="37.7">R606</text>
<text x="115.6" y="40.2">15k</text>
<text x="133.4" y="39">2N7000</text>
<text x="135.8" y="36.4">Q602</text>
<text x="180.4" y="37.7">2N7000</text>
<text x="102.9" y="45.3">Q603</text>
<text x="102.9" y="42.8">2N3906</text>
<text x="129.5" y="44">Q604</text>
<text x="129.5" y="46.6">2N3904</text>
<text x="115.6" y="49.1">Q605</text>
<text x="115.6" y="51.7">2N3904</text>
<text x="129.5" y="52.9">R607</text>
<text x="148.6" y="49.1">Q606</text>
<text x="148.9" y="52.7">2N7000</text>
<text x="82.6" y="56">TP601</text>
<text x="82.6" y="58.5">TestPoint</text>
<text x="102.9" y="54.2">R608</text>
<text x="102.9" y="56.7">15k</text>
<text x="115.6" y="58">R610</text>
<text x="129.5" y="55.5">1k</text>
<text x="185.4" y="56.7">R609</text>
<text x="185.4" y="59.3">1k</text>
<text x="47" y="63.1">Q607 Q608</text>
<text x="47" y="65.6">2N3904</text>
<text x="49.6" y="65.6">2N3904</text>
<text x="90.2" y="63.1">RV601</text>
<text x="90.2" y="65.6">R_Potentiometer_Trim</text>
<text x="115.6" y="60.6">1k</text>
<text x="186.7" y="66.9">Q609</text>
<text x="186.7" y="69.4">2N7000</text>
<text x="201.9" y="66.9">R611</text>
<text x="201.9" y="69.4">1k</text>
<text x="213.3" y="69.4">R612</text>
<text x="216" y="72">1k</text>
<text x="224.8" y="70.7">R614</text>
<text x="234.9" y="70.7">R615</text>
<text x="237.5" y="69.4">R613</text>
<text x="240.1" y="72">1k</text>
<text x="203.2" y="75.8">Q610</text>
<text x="224.8" y="75.8">C601</text>
<text x="224.9" y="73.3">100k</text>
<text x="234.9" y="75.8">C602</text>
<text x="235.1" y="73.3">100k</text>
<text x="47" y="80.9">R616</text>
<text x="47" y="83.4">10k</text>
<text x="136.6" y="78.6">R617</text>
<text x="138.5" y="83.4">1k</text>
<text x="203.2" y="78.3">2N7000</text>
<text x="224.8" y="78.3">270p</text>
<text x="235" y="78.3">270p</text>
<text x="61" y="86">Q611</text>
<text x="61" y="88.5">2N3904</text>
<text x="95.3" y="89.8">R620</text>
<text x="118.1" y="89.8">2N7000</text>
<text x="120.6" y="87.2">Q612</text>
<text x="142.2" y="86">R618</text>
<text x="144.9" y="88.5">1k</text>
<text x="152.4" y="86">C603</text>
<text x="152.8" y="88.5">2.2n</text>
<text x="157.4" y="87.2">R619</text>
<text x="160.1" y="89.8">1k</text>
<text x="190.4" y="89.8">Q613</text>
<text x="213.3" y="89.8">Q614</text>
<text x="247.7" y="89.8">Q615</text>
<text x="47" y="91">R621</text>
<text x="47" y="93.6">900</text>
<text x="95.3" y="92.3">1k</text>
<text x="122.7" y="94.8">R623</text>
<text x="176.5" y="92.3">R624</text>
<text x="177.8" y="94.8">1k</text>
<text x="188" y="92.3">2N7000</text>
<text x="210.8" y="92.3">2N3904</text>
<text x="247.7" y="92.3">2N3904</text>
<text x="61" y="96.1">R622</text>
<text x="61" y="98.7">1k</text>
<text x="109.2" y="98.7">Q618</text>
<text x="109.2" y="101.2">2N3904</text>
<text x="125.6" y="97.4">20</text>
<text x="142.8" y="99.4">2N3904</text>
<text x="145.5" y="96.4">Q616</text>
<text x="155" y="99.9">2N3904</text>
<text x="157.4" y="97.4">Q617</text>
<text x="89.3" y="107.7" transform="rotate(-90 89.3 107.7)">10n</text>
<text x="95.3" y="106.3">R625</text>
<text x="80.6" y="109" transform="rotate(-90 80.6 109)">C604</text>
<text x="95.3" y="108.8">1k</text>
<text x="109.2" y="108.8">R627</text>
<text x="109.2" y="111.4">1k</text>
<text x="148.2" y="112.9" transform="rotate(-90 148.2 112.9)">20k</text>
<text x="150.4" y="111.6">Q630</text>
<text x="221.8" y="113" transform="rotate(-90 221.8 113)">10k</text>
<text x="224.4" y="113" transform="rotate(-90 224.4 113)">R628</text>
<text x="228.6" y="110.1">D601</text>
<text x="228.6" y="112.6">D</text>
<text x="243.8" y="110.1">D602</text>
<text x="243.8" y="112.6">D</text>
<text x="244.7" y="113" transform="rotate(-90 244.7 113)">10k</text>
<text x="247.2" y="113" transform="rotate(-90 247.2 113)">R629</text>
<text x="146.2" y="114.8" transform="rotate(-90 146.2 114.8)">R649</text>
<text x="150.6" y="114.7">2N3904</text>
<text x="116.6" y="123.3">R626</text>
<text x="116.6" y="125.8">5.6k</text>
<text x="225.8" y="120" transform="rotate(-90 225.8 120)">A</text>
<text x="230.9" y="120.1" transform="rotate(-90 230.9 120.1)">C</text>
<text x="236" y="120" transform="rotate(-90 236 120)">A</text>
<text x="241" y="120.1" transform="rotate(-90 241 120.1)">C</text>
<text x="142.2" y="129.1">Q619</text>
<text x="142.2" y="131.7">2N3904</text>
<text x="228.3" y="127.7" transform="rotate(-90 228.3 127.7)">B</text>
<text x="238.5" y="127.7" transform="rotate(-90 238.5 127.7)">B</text>
<text x="246" y="130.3" transform="rotate(-90 246 130.3)">SW_Push_DPDT</text>
<text x="248.5" y="126.4" transform="rotate(-90 248.5 126.4)">SW601</text>
<text x="120" y="136.9" transform="rotate(-90 120 136.9)">C605</text>
<text x="128.6" y="135.6" transform="rotate(-90 128.6 135.6)">10n</text>
<text x="133.4" y="136.8">R630</text>
<text x="238.4" y="133.9" transform="rotate(-90 238.4 133.9)">10k</text>
<text x="240.9" y="134.6" transform="rotate(-90 240.9 134.6)">R632</text>
<text x="47" y="140.6">R636</text>
<text x="47" y="143.1">1k</text>
<text x="64.8" y="141.8">R638</text>
<text x="94" y="139.3">R634</text>
<text x="94" y="141.8">1k</text>
<text x="106.7" y="143.1">R639</text>
<text x="133.4" y="139.3">5.6k</text>
<text x="142.2" y="139.3">R631</text>
<text x="142.2" y="141.8">5.6k</text>
<text x="157.5" y="143.1">C606</text>
<text x="167.6" y="143.1">R635</text>
<text x="175.3" y="139.3">R633</text>
<text x="175.3" y="141.8">1k</text>
<text x="226.9" y="142.4" transform="rotate(-90 226.9 142.4)">-VDC</text>
<text x="64.8" y="144.4">1k</text>
<text x="94" y="148.2">2N3906</text>
<text x="106.7" y="145.6">15k</text>
<text x="120.7" y="149.5">Q623</text>
<text x="121.9" y="149.5">R641</text>
<text x="149.9" y="144.4">R637</text>
<text x="149.9" y="146.9">1k</text>
<text x="157.8" y="145.6">4.7n</text>
<text x="167.6" y="145.6">10k</text>
<text x="175.3" y="149.5">Q621</text>
<text x="201.9" y="144.4">Q620</text>
<text x="201.9" y="146.9">2N7000</text>
<text x="94" y="150.7">Q622</text>
<text x="106.7" y="154.5">Q625</text>
<text x="120.7" y="152">2N3904</text>
<text x="122.6" y="152">10k</text>
<text x="149.9" y="154.5">Q624</text>
<text x="175.3" y="152">2N3904</text>
<text x="200.7" y="155.8">R640</text>
<text x="73.7" y="161.4">TP602</text>
<text x="94" y="159.6">R643</text>
<text x="106.7" y="157.1">2N3904</text>
<text x="120.7" y="158.3">R642</text>
<text x="120.7" y="160.9">1k</text>
<text x="149.9" y="157.1">2N3904</text>
<text x="163.8" y="159.6">R644</text>
<text x="200.7" y="158.3">20</text>
<text x="73.7" y="163.9">TestPoint</text>
<text x="94" y="162.2">15k</text>
<text x="106.7" y="163.4">R645</text>
<text x="106.7" y="166">1k</text>
<text x="144.8" y="167.2">2N3904</text>
<text x="147.2" y="164.7">Q626</text>
<text x="164.5" y="162.2">22k</text>
<text x="47" y="168.5">Q627</text>
<text x="47" y="171">2N3904</text>
<text x="81.3" y="168.5">RV602</text>
<text x="81.3" y="171">R_Potentiometer_Trim</text>
<text x="30.5" y="174.9">R646</text>
<text x="30.5" y="177.4">10k</text>
<text x="44.5" y="179.9">Q629</text>
<text x="62.6" y="176.9">Q628</text>
<text x="63.3" y="174.1">2N3904</text>
<text x="30.5" y="185">R647</text>
<text x="44.5" y="182.5">2N3904</text>
<text x="30.5" y="187.6">900</text>
<text x="44.5" y="190.1">R648</text>
<text x="44.5" y="192.6">1k</text>
</g>
<g font-size="1.8" fill="#a90000">
<text x="144.5" y="33.7" transform="rotate(-90 144.5 33.7)">3</text>
<text x="191.5" y="32.5" transform="rotate(-90 191.5 32.5)">3</text>
<text x="197.4" y="35.3">2</text>
<text x="100.1" y="40.1" transform="rotate(-90 100.1 40.1)">1</text>
<text x="126.7" y="41.3" transform="rotate(-90 126.7 41.3)">3</text>
<text x="144.5" y="41.3" transform="rotate(-90 144.5 41.3)">1</text>
<text x="150.4" y="36.6">2</text>
<text x="191.5" y="40.1" transform="rotate(-90 191.5 40.1)">1</text>
<text x="94.9" y="42.9">2</text>
<text x="100.1" y="47.7" transform="rotate(-90 100.1 47.7)">3</text>
<text x="112.8" y="46.4" transform="rotate(-90 112.8 46.4)">3</text>
<text x="121.5" y="44.2">2</text>
<text x="144.5" y="46.4" transform="rotate(-90 144.5 46.4)">3</text>
<text x="107.6" y="49.3">2</text>
<text x="126.7" y="49" transform="rotate(-90 126.7 49)">1</text>
<text x="137.7" y="49.3">2</text>
<text x="112.8" y="54" transform="rotate(-90 112.8 54)">1</text>
<text x="144.5" y="54" transform="rotate(-90 144.5 54)">1</text>
<text x="39" y="63.2">2</text>
<text x="44.2" y="60.4" transform="rotate(-90 44.2 60.4)">3</text>
<text x="69.6" y="60.4" transform="rotate(-90 69.6 60.4)">3</text>
<text x="73.9" y="63.2">2</text>
<text x="83.7" y="63.2">2</text>
<text x="87.4" y="61" transform="rotate(-90 87.4 61)">1</text>
<text x="182.6" y="64.2" transform="rotate(-90 182.6 64.2)">3</text>
<text x="44.2" y="68" transform="rotate(-90 44.2 68)">1</text>
<text x="69.6" y="68" transform="rotate(-90 69.6 68)">1</text>
<text x="87.4" y="67.4" transform="rotate(-90 87.4 67.4)">3</text>
<text x="175.8" y="67.1">2</text>
<text x="182.6" y="71.8" transform="rotate(-90 182.6 71.8)">1</text>
<text x="192.3" y="75.9">2</text>
<text x="199.1" y="73.1" transform="rotate(-90 199.1 73.1)">3</text>
<text x="58.2" y="83.3" transform="rotate(-90 58.2 83.3)">3</text>
<text x="199.1" y="80.7" transform="rotate(-90 199.1 80.7)">1</text>
<text x="53" y="86.1">2</text>
<text x="129.3" y="84.5" transform="rotate(-90 129.3 84.5)">3</text>
<text x="135.2" y="87.4">2</text>
<text x="142" y="89.6" transform="rotate(-90 142 89.6)">3</text>
<text x="199.1" y="87.1" transform="rotate(-90 199.1 87.1)">3</text>
<text x="205" y="89.9">2</text>
<text x="220.7" y="87.1" transform="rotate(-90 220.7 87.1)">3</text>
<text x="225" y="89.9">2</text>
<text x="239.6" y="89.9">2</text>
<text x="244.9" y="87.1" transform="rotate(-90 244.9 87.1)">3</text>
<text x="58.2" y="90.9" transform="rotate(-90 58.2 90.9)">1</text>
<text x="106.4" y="96" transform="rotate(-90 106.4 96)">3</text>
<text x="129.3" y="92.1" transform="rotate(-90 129.3 92.1)">1</text>
<text x="146.3" y="92.5">2</text>
<text x="164.8" y="94.7" transform="rotate(-90 164.8 94.7)">3</text>
<text x="199.1" y="94.7" transform="rotate(-90 199.1 94.7)">1</text>
<text x="220.7" y="94.7" transform="rotate(-90 220.7 94.7)">1</text>
<text x="244.9" y="94.7" transform="rotate(-90 244.9 94.7)">1</text>
<text x="101.2" y="98.8">2</text>
<text x="142" y="97.2" transform="rotate(-90 142 97.2)">1</text>
<text x="169.2" y="97.5">2</text>
<text x="106.4" y="103.6" transform="rotate(-90 106.4 103.6)">1</text>
<text x="153.3" y="107.7">2</text>
<text x="158.5" y="104.8" transform="rotate(-90 158.5 104.8)">3</text>
<text x="164.8" y="102.3" transform="rotate(-90 164.8 102.3)">1</text>
<text x="158.5" y="112.5" transform="rotate(-90 158.5 112.5)">1</text>
<text x="228" y="120.1" transform="rotate(-90 228 120.1)">1</text>
<text x="233.1" y="120.1" transform="rotate(-90 233.1 120.1)">3</text>
<text x="238.2" y="120.1" transform="rotate(-90 238.2 120.1)">4</text>
<text x="243.3" y="120.1" transform="rotate(-90 243.3 120.1)">6</text>
<text x="134.2" y="129.3">2</text>
<text x="139.4" y="126.4" transform="rotate(-90 139.4 126.4)">3</text>
<text x="230.6" y="127.7" transform="rotate(-90 230.6 127.7)">2</text>
<text x="240.7" y="127.7" transform="rotate(-90 240.7 127.7)">5</text>
<text x="139.4" y="134.1" transform="rotate(-90 139.4 134.1)">1</text>
<text x="197.9" y="141.7" transform="rotate(-90 197.9 141.7)">3</text>
<text x="86" y="148.3">2</text>
<text x="91.2" y="145.5" transform="rotate(-90 91.2 145.5)">1</text>
<text x="112.6" y="149.6">2</text>
<text x="117.9" y="146.8" transform="rotate(-90 117.9 146.8)">3</text>
<text x="167.3" y="149.6">2</text>
<text x="172.5" y="146.8" transform="rotate(-90 172.5 146.8)">3</text>
<text x="191.1" y="144.5">2</text>
<text x="197.9" y="149.3" transform="rotate(-90 197.9 149.3)">1</text>
<text x="91.2" y="153.1" transform="rotate(-90 91.2 153.1)">3</text>
<text x="98.7" y="154.7">2</text>
<text x="103.9" y="151.8" transform="rotate(-90 103.9 151.8)">3</text>
<text x="117.9" y="154.4" transform="rotate(-90 117.9 154.4)">1</text>
<text x="141.9" y="154.7">2</text>
<text x="147.1" y="151.8" transform="rotate(-90 147.1 151.8)">3</text>
<text x="172.5" y="154.4" transform="rotate(-90 172.5 154.4)">1</text>
<text x="103.9" y="159.5" transform="rotate(-90 103.9 159.5)">1</text>
<text x="147.1" y="159.5" transform="rotate(-90 147.1 159.5)">1</text>
<text x="154.7" y="162" transform="rotate(-90 154.7 162)">3</text>
<text x="44.2" y="165.8" transform="rotate(-90 44.2 165.8)">3</text>
<text x="62" y="165.8" transform="rotate(-90 62 165.8)">3</text>
<text x="78.5" y="166.4" transform="rotate(-90 78.5 166.4)">1</text>
<text x="159" y="164.8">2</text>
<text x="39" y="168.7">2</text>
<text x="44.2" y="173.4" transform="rotate(-90 44.2 173.4)">1</text>
<text x="62" y="173.4" transform="rotate(-90 62 173.4)">1</text>
<text x="66.3" y="168.7">2</text>
<text x="74.9" y="168.7">2</text>
<text x="78.5" y="172.8" transform="rotate(-90 78.5 172.8)">3</text>
<text x="154.7" y="169.6" transform="rotate(-90 154.7 169.6)">1</text>
<text x="41.7" y="177.2" transform="rotate(-90 41.7 177.2)">3</text>
<text x="36.4" y="180.1">2</text>
<text x="41.7" y="184.9" transform="rotate(-90 41.7 184.9)">1</text>
</g>
</svg>
